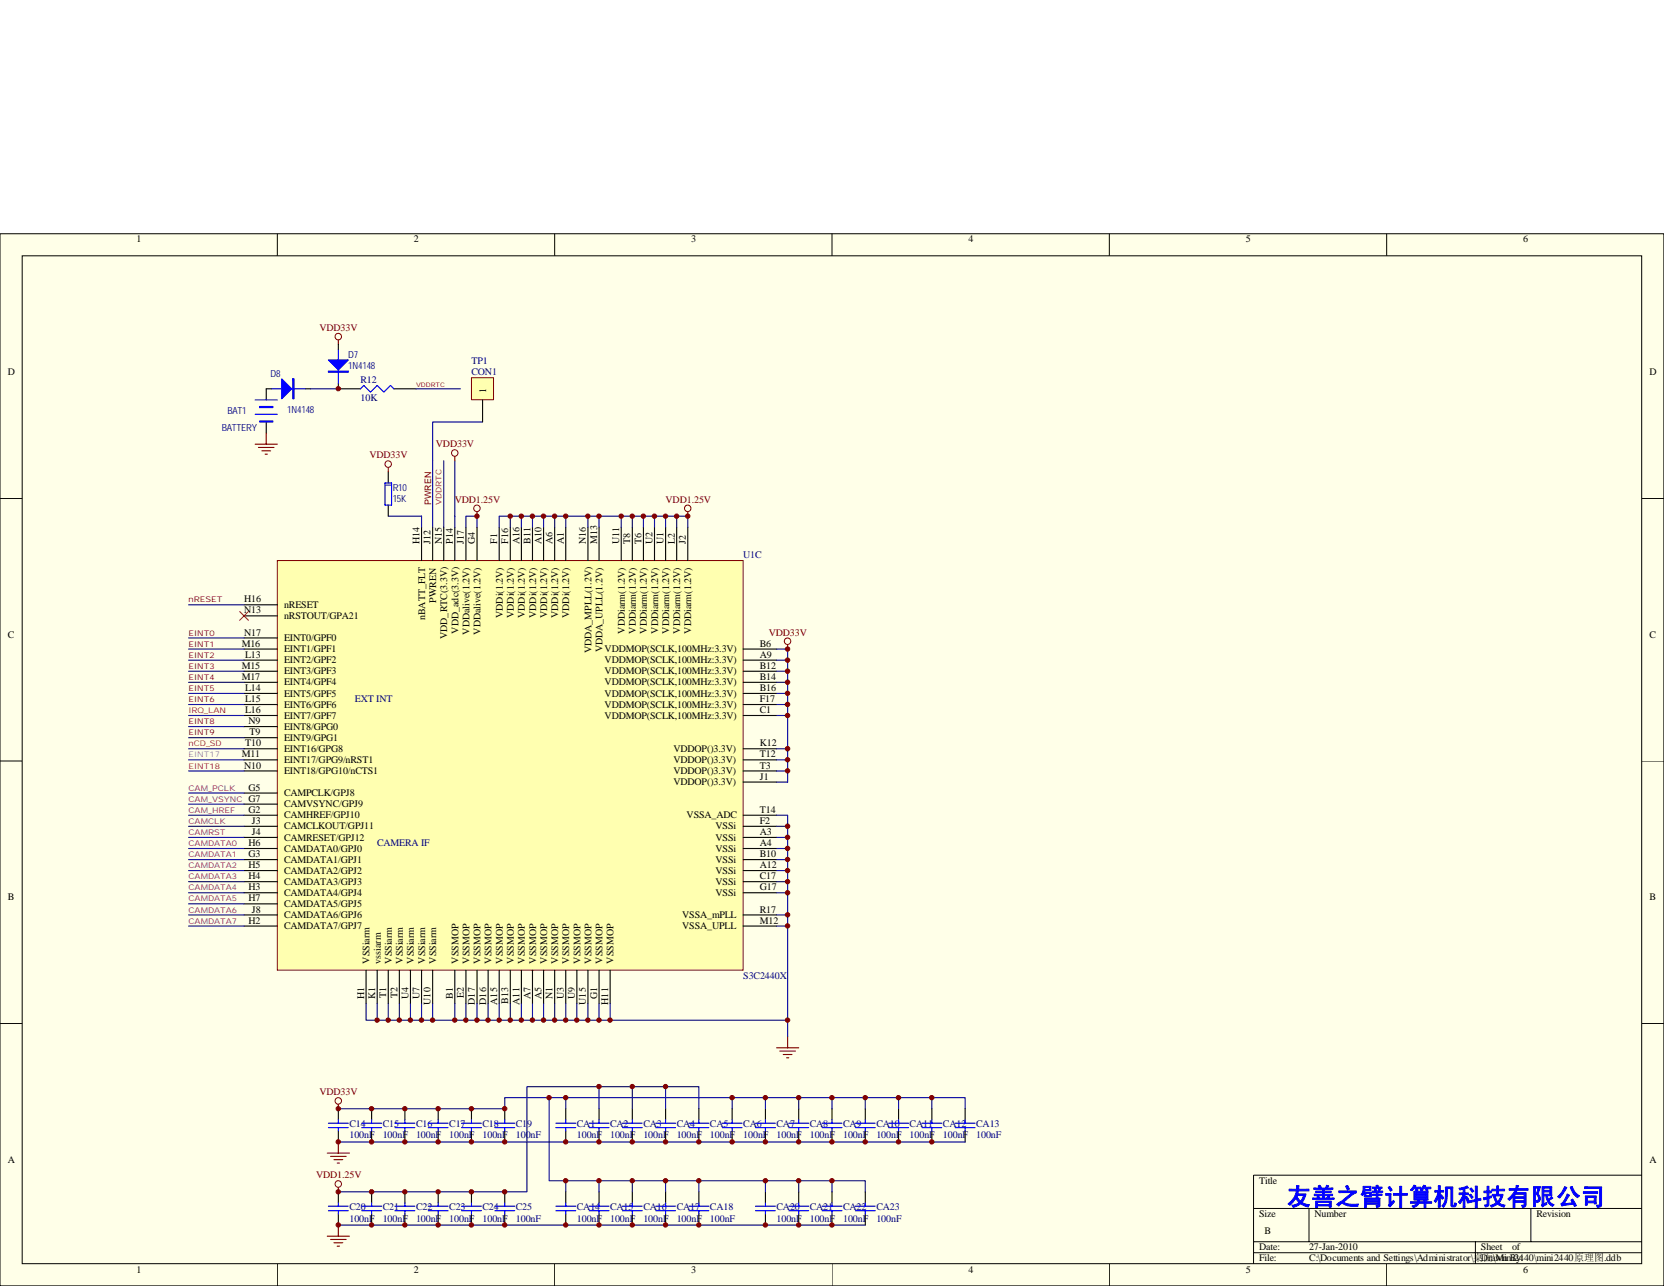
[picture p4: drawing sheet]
<svg xmlns="http://www.w3.org/2000/svg" width="279mm" height="216mm" viewBox="0 0 279 216" stroke-linecap="round" stroke-linejoin="round" font-family="sans-serif">
<path d="M0 39.2h279.4v176.7h-279.4z" fill="#ffffe8"/>
<g fill="none" stroke="#000" stroke-width=".17">
<path d="M0 39.2h279.4v176.7h-279.4zM46.6 39.2v3.7M93.1 39.2v3.7M139.7 39.2v3.7M186.3 39.2v3.7M232.8 39.2v3.7M3.7 42.9h272v169.3h-272zM0 83.7h3.7M275.7 83.7h3.7M0 127.8h3.7M275.7 127.8h3.7M0 171.8h3.7"/>
<path d="M275.7 171.8h3.7M275.7 197.3h-65.2v14.9M46.6 212.2v3.7M93.1 212.2v3.7M139.7 212.2v3.7M186.3 212.2v3.7M210.5 202.9h65.2M210.5 208.5h65.2M210.5 210.3h65.2M219.8 202.9v5.6M232.8 212.2v3.7M247.7 208.5v3.7"/>
<path d="M257 202.9v5.6"/>
</g>
<path d="M46.6 94.1h78.2v68.8h-78.2z" fill="#ffffb0"/>
<g fill="none" stroke="#800000" stroke-width=".17">
<path d="M46.6 94.1h78.2v68.8h-78.2z"/>
<circle cx="56.8" cy="56.5" r=".55"/>
<circle cx="65.2" cy="77.9" r=".55"/>
<circle cx="76.4" cy="76" r=".55"/>
<circle cx="80.1" cy="85.3" r=".55"/>
<circle cx="115.5" cy="85.3" r=".55"/>
<circle cx="132.2" cy="107.7" r=".55"/>
<circle cx="56.8" cy="184.8" r=".55"/>
<circle cx="56.8" cy="198.8" r=".55"/>
</g>
<g fill="none" stroke="#000" stroke-width=".19">
<path d="M56.8 57.8v1M44.7 70.8v1.9M45.6 65.3h-.9v1.8M51.2 65.3h1M56.8 64.3v1h3.7M65.2 79.2v1.9M66.1 65.3h3.7M65.2 84.8v1.9M70.8 88.5v5.6M72.6 88.5v5.6M74.5 88.5v5.6M76.4 88.5v5.6"/>
<path d="M78.2 88.5v5.6M80.1 88.5v5.6M83.8 88.5v5.6M85.7 88.5v5.6M87.5 88.5v5.6M89.4 88.5v5.6M91.3 88.5v5.6M93.1 88.5v5.6M95 88.5v5.6M98.7 88.5v5.6M100.6 88.5v5.6M104.3 88.5v5.6"/>
<path d="M106.2 88.5v5.6M108 88.5v5.6M109.9 88.5v5.6M111.8 88.5v5.6M113.6 88.5v5.6M115.5 88.5v5.6M41 101.5h5.6M41 103.4h5.6M41 107.1h5.6M41 109h5.6M41 110.8h5.6M41 112.7h5.6"/>
<path d="M41 114.6h5.6M41 116.4h5.6M41 118.3h5.6M124.8 109h5.6M124.8 110.8h5.6M124.8 112.7h5.6M124.8 114.6h5.6M124.8 116.4h5.6M124.8 118.3h5.6M41 120.1h5.6M41 122h5.6M41 123.8h5.6"/>
<path d="M41 125.7h5.6M41 127.6h5.6M41 129.4h5.6M41 133.1h5.6M41 135h5.6M41 136.9h5.6M41 138.7h5.6M124.8 120.1h5.6M124.8 125.7h5.6M124.8 127.6h5.6M124.8 129.4h5.6M124.8 136.9h5.6"/>
<path d="M124.8 138.7h5.6M124.8 131.3h5.6M41 140.6h5.6M41 142.5h5.6M41 144.3h5.6M41 146.2h5.6M41 148h5.6M41 149.9h5.6M41 151.7h5.6M41 153.6h5.6M41 155.5h5.6M124.8 140.6h5.6"/>
<path d="M124.8 142.5h5.6M124.8 144.3h5.6M124.8 146.2h5.6M124.8 148h5.6M124.8 149.9h5.6M124.8 153.6h5.6M124.8 155.5h5.6M61.5 162.9v5.6M63.3 162.9v5.6M65.2 162.9v5.6M67.1 162.9v5.6M68.9 162.9v5.6"/>
<path d="M70.8 162.9v5.6M72.6 162.9v5.6M76.4 162.9v5.6M78.2 162.9v5.6M80.1 162.9v5.6M82 162.9v5.6M83.8 162.9v5.6M85.7 162.9v5.6M87.5 162.9v5.6M89.4 162.9v5.6M91.3 162.9v5.6M93.1 162.9v5.6"/>
<path d="M95 162.9v5.6M96.9 162.9v5.6M98.7 162.9v5.6M100.6 162.9v5.6M102.4 162.9v5.6M56.8 186.1v1.9M56.8 189.9v1.8M62.4 186.1v1.9M62.4 189.9v1.8M68 186.1v1.9M68 189.9v1.8M73.6 186.1v1.9"/>
<path d="M73.6 189.9v1.8M79.2 186.1v1.9M79.2 189.9v1.8M84.8 186.1v1.9M84.8 189.9v1.8M56.8 200.1v1.9M56.8 203.8v1.9M62.4 200.1v1.9M62.4 203.8v1.9M68 200.1v1.9M68 203.8v1.9M73.6 200.1v1.9"/>
<path d="M73.6 203.8v1.9M79.2 200.1v1.9M79.2 203.8v1.9M84.8 200.1v1.9M84.8 203.8v1.9"/>
</g>
<g fill="none" stroke="#000080" stroke-width=".19">
<path d="M52.2 65.3h4.6M69.8 65.3h7.5M74.5 77.4v11.1M76.4 77.4v11.1M81 70.8h-8.4v17.7M65.2 86.7h5.6v1.8M78.2 88.5v-1.8h1.9v1.8M83.8 88.5v-1.8h31.7v1.8M85.7 86.7v1.8M87.5 86.7v1.8M89.4 86.7v1.8M91.3 86.7v1.8"/>
<path d="M93.1 86.7v1.8M95 86.7v1.8M98.7 86.7v1.8M100.6 86.7v1.8M104.3 86.7v1.8M106.2 86.7v1.8M108 86.7v1.8M109.9 86.7v1.8M111.8 86.7v1.8M113.6 86.7v1.8M31.7 114.6h9.3M31.7 112.7h9.3"/>
<path d="M31.7 110.8h9.3M31.7 109h9.3M31.7 107.1h9.3M31.7 101.5h9.3M31.7 116.4h9.3M31.7 118.3h9.3M130.4 114.6h1.8M130.4 112.7h1.8M130.4 110.8h1.8M130.4 109h1.8v22.3h-1.8M130.4 116.4h1.8M130.4 118.3h1.8"/>
<path d="M31.7 138.7h9.3M31.7 136.9h9.3M31.7 135h9.3M31.7 133.1h9.3M31.7 129.4h9.3M31.7 123.8h9.3M31.7 122h9.3M31.7 120.1h9.3M31.7 125.7h9.3M31.7 127.6h9.3M130.4 136.9h1.8v1.8M130.4 138.7h1.8"/>
<path d="M130.4 129.4h1.8M130.4 120.1h1.8M130.4 125.7h1.8M130.4 127.6h1.8M132.2 138.7v35.4M31.7 144.3h9.3M31.7 142.5h9.3M31.7 140.6h9.3M31.7 146.2h9.3M31.7 148h9.3M31.7 149.9h9.3M31.7 151.7h9.3"/>
<path d="M31.7 153.6h9.3M31.7 155.5h9.3M130.4 144.3h1.8M130.4 142.5h1.8M130.4 140.6h1.8M130.4 146.2h1.8M130.4 148h1.8M130.4 149.9h1.8M130.4 153.6h1.8M130.4 155.5h1.8M61.5 168.5v2.8h70.7M63.3 168.5v2.8"/>
<path d="M65.2 168.5v2.8M67.1 168.5v2.8M68.9 168.5v2.8M70.8 168.5v2.8M72.6 168.5v2.8M76.4 168.5v2.8M78.2 168.5v2.8M80.1 168.5v2.8M82 168.5v2.8M83.8 168.5v2.8M85.7 168.5v2.8M87.5 168.5v2.8"/>
<path d="M89.4 168.5v2.8M91.3 168.5v2.8M93.1 168.5v2.8M95 168.5v2.8M96.9 168.5v2.8M98.7 168.5v2.8M100.6 168.5v2.8M102.4 168.5v2.8M56.8 186.1h28M56.8 191.7h28M56.8 200.1h28M56.8 205.7h28"/>
</g>
<g fill="none" stroke="#800000" stroke-width=".19">
<path d="M56.8 57.1v.7M42.8 74.6h3.8M43.4 75.1h2.6M44 75.7h1.4M44.5 76.2h.4M44.7 72.7v1.9M65.2 78.5v.7M76.4 76.6v.8M80.1 85.9v.8M115.5 85.9v.8M132.2 108.2v.8M130.4 175.9h3.7"/>
<path d="M130.9 176.5h2.7M131.5 177h1.5M132.1 177.6h.3M132.2 174.1v1.8M54.9 193.6h3.8M55.5 194.1h2.6M56.1 194.7h1.5M56.6 195.3h.4M56.8 185.4v.7M56.8 191.7v1.9M56.8 199.3v.8M54.9 207.5h3.8"/>
<path d="M55.5 208.1h2.6M56.1 208.6h1.5M56.6 209.2h.4M56.8 205.7v1.8"/>
</g>
<g fill="#800000" stroke="#800000" stroke-width=".17">
<circle cx="113.6" cy="86.7" r=".37"/>
<circle cx="111.8" cy="86.7" r=".37"/>
<circle cx="109.9" cy="86.7" r=".37"/>
<circle cx="108" cy="86.7" r=".37"/>
<circle cx="106.2" cy="86.7" r=".37"/>
<circle cx="104.3" cy="86.7" r=".37"/>
<circle cx="95" cy="86.7" r=".37"/>
<circle cx="93.1" cy="86.7" r=".37"/>
<circle cx="91.3" cy="86.7" r=".37"/>
<circle cx="89.4" cy="86.7" r=".37"/>
<circle cx="87.5" cy="86.7" r=".37"/>
<circle cx="85.7" cy="86.7" r=".37"/>
<circle cx="132.2" cy="118.3" r=".37"/>
<circle cx="132.2" cy="116.4" r=".37"/>
<circle cx="132.2" cy="114.5" r=".37"/>
<circle cx="132.2" cy="112.7" r=".38"/>
<circle cx="132.2" cy="110.8" r=".37"/>
<circle cx="132.2" cy="109" r=".37"/>
<circle cx="132.2" cy="129.4" r=".37"/>
<circle cx="132.2" cy="127.5" r=".37"/>
<circle cx="63.3" cy="171.3" r=".37"/>
<circle cx="65.2" cy="171.3" r=".37"/>
<circle cx="67" cy="171.3" r=".37"/>
<circle cx="68.9" cy="171.3" r=".37"/>
<circle cx="70.8" cy="171.3" r=".37"/>
<circle cx="72.6" cy="171.3" r=".37"/>
<circle cx="76.4" cy="171.3" r=".37"/>
<circle cx="78.2" cy="171.3" r=".37"/>
<circle cx="80.1" cy="171.3" r=".37"/>
<circle cx="81.9" cy="171.3" r=".37"/>
<circle cx="83.8" cy="171.3" r=".37"/>
<circle cx="85.7" cy="171.3" r=".37"/>
<circle cx="87.5" cy="171.3" r=".37"/>
<circle cx="89.4" cy="171.3" r=".37"/>
<circle cx="91.3" cy="171.3" r=".37"/>
<circle cx="93.1" cy="171.3" r=".37"/>
<circle cx="95" cy="171.3" r=".37"/>
<circle cx="96.8" cy="171.3" r=".37"/>
<circle cx="98.7" cy="171.3" r=".37"/>
<circle cx="100.6" cy="171.3" r=".37"/>
<circle cx="102.4" cy="171.3" r=".37"/>
<circle cx="132.2" cy="155.4" r=".37"/>
<circle cx="132.2" cy="153.6" r=".37"/>
<circle cx="132.2" cy="148" r=".37"/>
<circle cx="132.2" cy="146.2" r=".37"/>
<circle cx="132.2" cy="144.3" r=".37"/>
<circle cx="132.2" cy="142.4" r=".37"/>
<circle cx="132.2" cy="140.6" r=".37"/>
<circle cx="132.2" cy="149.9" r=".37"/>
<circle cx="132.2" cy="171.3" r=".37"/>
<circle cx="132.2" cy="125.7" r=".38"/>
<circle cx="132.2" cy="120.1" r=".37"/>
<circle cx="132.2" cy="138.7" r=".38"/>
<circle cx="98.7" cy="86.7" r=".37"/>
<circle cx="100.6" cy="86.7" r=".37"/>
<circle cx="115.5" cy="86.7" r=".37"/>
<circle cx="80.1" cy="86.7" r=".37"/>
<circle cx="62.4" cy="186.1" r=".37"/>
<circle cx="68" cy="186.1" r=".37"/>
<circle cx="73.6" cy="186.1" r=".37"/>
<circle cx="62.4" cy="191.7" r=".37"/>
<circle cx="68" cy="191.7" r=".37"/>
<circle cx="73.6" cy="191.7" r=".37"/>
<circle cx="56.8" cy="191.7" r=".37"/>
<circle cx="56.8" cy="186.1" r=".37"/>
<circle cx="56.8" cy="200.1" r=".37"/>
<circle cx="56.8" cy="205.7" r=".37"/>
<circle cx="62.4" cy="200.1" r=".37"/>
<circle cx="62.4" cy="205.7" r=".37"/>
<circle cx="68" cy="200.1" r=".37"/>
<circle cx="68" cy="205.7" r=".37"/>
<circle cx="73.6" cy="200.1" r=".37"/>
<circle cx="73.6" cy="205.7" r=".37"/>
<circle cx="79.2" cy="200.1" r=".37"/>
<circle cx="79.2" cy="205.7" r=".37"/>
<circle cx="56.8" cy="65.3" r=".37"/>
<circle cx="79.2" cy="186.1" r=".37"/>
<circle cx="79.2" cy="191.7" r=".37"/>
</g>
<g fill="none" stroke="#00f" stroke-width=".19">
<path d="M56.8 58.8v5.5M42.8 69.6h3.8M42.8 67.1h3.8M45.6 65.3h5.6M60.5 65.3l.6-.6 1.1 1.1 1.1-1.1 1.2 1.1 1.1-1.1 .5 .6M64.6 81.1h1.1v3.7h-1.1zM55.1 189.3h3.4M55.1 188.6h3.4M56.8 188v.6M56.8 189.3v.6M60.7 189.3h3.4M60.7 188.6h3.4"/>
<path d="M62.4 188v.6M62.4 189.3v.6M66.3 189.3h3.4M66.3 188.6h3.4M68 188v.6M68 189.3v.6M71.9 189.3h3.3M71.9 188.6h3.3M73.6 188v.6M73.6 189.3v.6M77.5 189.3h3.3M77.5 188.6h3.3"/>
<path d="M79.2 188v.6M79.2 189.3v.6M83.1 189.3h3.3M83.1 188.6h3.3M84.8 188v.6M84.8 189.3v.6M55.1 203.3h3.4M55.1 202.5h3.4M56.8 202v.5M56.8 203.3v.5M60.7 203.3h3.4M60.7 202.5h3.4"/>
<path d="M62.4 202v.5M62.4 203.3v.5M66.3 203.3h3.4M66.3 202.5h3.4M68 202v.5M68 203.3v.5M71.9 203.3h3.3M71.9 202.5h3.3M73.6 202v.5M73.6 203.3v.5M77.5 203.3h3.3M77.5 202.5h3.3"/>
<path d="M79.2 202v.5M79.2 203.3v.5M83.1 203.3h3.3M83.1 202.5h3.3M84.8 202v.5M84.8 203.3v.5"/>
</g>
<path d="M65.7 81.4h-1.1" fill="none" stroke="#00f" stroke-width=".17" stroke-dasharray="1 1 1 1 1 1 1 1"/>
<g fill="#00f" stroke="#00f" stroke-width=".19">
<path d="M47.3 63.6l1.7 1.7-1.7 1.7z"/>
<path d="M55.1 60.4h3.4l-1.7 1.7z"/>
<path d="M49.2 63.6h.2v3.4h-.2z" fill-rule="evenodd"/>
<path d="M43.6 68.2h2.2v.2h-2.2z" fill-rule="evenodd"/>
<path d="M43.6 70.7h2.2v.1h-2.2z" fill-rule="evenodd"/>
<path d="M55.1 62.3h3.4v.2h-3.4z" fill-rule="evenodd"/>
</g>
<path d="M79.2 63.4h3.7v3.7h-3.7z" fill="#ffffb0"/>
<path d="M79.2 63.4h3.7v3.7h-3.7z" fill="none" stroke="#800000" stroke-width=".17"/>
<g fill="none" stroke="#000" stroke-width=".19">
<path d="M81 67.1v3.7M95 186.1v1.9M95 189.9v1.8M100.6 186.1v1.9M100.6 189.9v1.8M106.2 186.1v1.9M106.2 189.9v1.8M111.8 186.1v1.9M111.8 189.9v1.8M117.3 186.1v1.9M117.3 189.9v1.8M122.9 186.1v1.9"/>
<path d="M122.9 189.9v1.8M128.5 186.1v1.9M128.5 189.9v1.8M134.1 186.1v1.9M134.1 189.9v1.8M139.7 186.1v1.9M139.7 189.9v1.8M145.3 186.1v1.9M145.3 189.9v1.8M150.9 186.1v1.9M150.9 189.9v1.8M156.5 186.1v1.9"/>
<path d="M156.5 189.9v1.8M162.1 186.1v1.9M162.1 189.9v1.8M95 200.1v1.9M95 203.8v1.9M100.6 200.1v1.9M100.6 203.8v1.9M106.2 200.1v1.9M106.2 203.8v1.9M111.8 200.1v1.9M111.8 203.8v1.9M117.3 200.1v1.9"/>
<path d="M117.3 203.8v1.9M128.5 200.1v1.9M128.5 203.8v1.9M134.1 200.1v1.9M134.1 203.8v1.9M139.7 200.1v1.9M139.7 203.8v1.9M145.3 200.1v1.9M145.3 203.8v1.9"/>
</g>
<path d="M40.2 102.7l1.5 1.4M41.7 102.7l-1.5 1.4" fill="none" stroke="#f00" stroke-width=".17"/>
<g fill="none" stroke="#00f" stroke-width=".19">
<path d="M93.3 189.3h3.4M93.3 188.6h3.4M95 188v.6M95 189.3v.6M98.9 189.3h3.4M98.9 188.6h3.4M100.6 188v.6M100.6 189.3v.6M104.5 189.3h3.3M104.5 188.6h3.3M106.2 188v.6M106.2 189.3v.6"/>
<path d="M110.1 189.3h3.3M110.1 188.6h3.3M111.8 188v.6M111.8 189.3v.6M115.7 189.3h3.3M115.7 188.6h3.3M117.3 188v.6M117.3 189.3v.6M121.3 189.3h3.3M121.3 188.6h3.3M122.9 188v.6M122.9 189.3v.6"/>
<path d="M126.9 189.3h3.3M126.9 188.6h3.3M128.5 188v.6M128.5 189.3v.6M132.4 189.3h3.4M132.4 188.6h3.4M134.1 188v.6M134.1 189.3v.6M138 189.3h3.4M138 188.6h3.4M139.7 188v.6M139.7 189.3v.6"/>
<path d="M143.6 189.3h3.4M143.6 188.6h3.4M145.3 188v.6M145.3 189.3v.6M149.2 189.3h3.3M149.2 188.6h3.3M150.9 188v.6M150.9 189.3v.6M154.8 189.3h3.3M154.8 188.6h3.3M156.5 188v.6M156.5 189.3v.6"/>
<path d="M160.4 189.3h3.3M160.4 188.6h3.3M162.1 188v.6M162.1 189.3v.6M93.3 203.3h3.4M93.3 202.5h3.4M95 202v.5M95 203.3v.5M98.9 203.3h3.4M98.9 202.5h3.4M100.6 202v.5M100.6 203.3v.5"/>
<path d="M104.5 203.3h3.3M104.5 202.5h3.3M106.2 202v.5M106.2 203.3v.5M110.1 203.3h3.3M110.1 202.5h3.3M111.8 202v.5M111.8 203.3v.5M115.7 203.3h3.3M115.7 202.5h3.3M117.3 202v.5M117.3 203.3v.5"/>
<path d="M126.9 203.3h3.3M126.9 202.5h3.3M128.5 202v.5M128.5 203.3v.5M132.4 203.3h3.4M132.4 202.5h3.4M134.1 202v.5M134.1 203.3v.5M138 203.3h3.4M138 202.5h3.4M139.7 202v.5M139.7 203.3v.5"/>
<path d="M143.6 203.3h3.4M143.6 202.5h3.4M145.3 202v.5M145.3 203.3v.5"/>
</g>
<g fill="none" stroke="#000080" stroke-width=".19">
<path d="M84.8 186.1v-1.8h38.1v1.8M84.8 191.7h77.3M92.2 184.3v13.9h2.8M95 198.2h5.6v1.9M95 184.3v1.8M95 198.2v1.9M100.6 182.4h-12.1v17.7h-3.7M100.6 182.4h5.6v3.7M100.6 198.2h5.6v1.9M100.6 182.4v3.7M106.2 182.4h5.6v3.7M106.2 198.2h5.6v1.9"/>
<path d="M111.8 182.4h5.5v3.7M111.8 198.2h5.5v1.9M117.3 198.2h11.2v1.9M122.9 184.3h5.6v1.8M128.5 184.3h5.6v1.8M128.5 198.2h5.6v1.9M134.1 184.3h5.6v1.8M134.1 198.2h5.6v1.9M139.7 184.3h5.6v1.8M139.7 198.2h5.6v1.9M145.3 184.3h5.6v1.8M150.9 184.3h5.6v1.8"/>
<path d="M156.5 184.3h5.6v1.8M84.8 205.7h60.5"/>
</g>
<g fill="#800000" stroke="#800000" stroke-width=".17">
<circle cx="84.7" cy="191.7" r=".37"/>
<circle cx="95" cy="191.7" r=".37"/>
<circle cx="100.6" cy="191.7" r=".37"/>
<circle cx="106.2" cy="191.7" r=".37"/>
<circle cx="111.8" cy="191.7" r=".37"/>
<circle cx="117.3" cy="191.7" r=".37"/>
<circle cx="122.9" cy="191.7" r=".37"/>
<circle cx="128.5" cy="191.7" r=".37"/>
<circle cx="134.1" cy="191.7" r=".37"/>
<circle cx="139.7" cy="191.7" r=".37"/>
<circle cx="145.3" cy="191.7" r=".37"/>
<circle cx="150.9" cy="191.7" r=".37"/>
<circle cx="156.5" cy="191.7" r=".37"/>
<circle cx="84.7" cy="205.7" r=".37"/>
<circle cx="95" cy="205.7" r=".37"/>
<circle cx="100.6" cy="205.7" r=".37"/>
<circle cx="106.2" cy="205.7" r=".37"/>
<circle cx="111.8" cy="205.7" r=".37"/>
<circle cx="117.3" cy="205.7" r=".37"/>
<circle cx="128.5" cy="205.7" r=".37"/>
<circle cx="134.1" cy="205.7" r=".37"/>
<circle cx="139.7" cy="205.7" r=".37"/>
<circle cx="84.7" cy="200.1" r=".37"/>
<circle cx="100.6" cy="182.4" r=".37"/>
<circle cx="106.2" cy="182.4" r=".37"/>
<circle cx="111.8" cy="182.4" r=".37"/>
<circle cx="84.7" cy="186.1" r=".37"/>
<circle cx="122.9" cy="184.3" r=".37"/>
<circle cx="128.5" cy="184.3" r=".37"/>
<circle cx="134.1" cy="184.3" r=".37"/>
<circle cx="139.7" cy="184.3" r=".37"/>
<circle cx="145.3" cy="184.3" r=".37"/>
<circle cx="150.9" cy="184.3" r=".37"/>
<circle cx="156.5" cy="184.3" r=".37"/>
<circle cx="92.2" cy="184.3" r=".37"/>
<circle cx="95" cy="198.2" r=".37"/>
<circle cx="100.6" cy="198.2" r=".37"/>
<circle cx="106.2" cy="198.2" r=".37"/>
<circle cx="111.8" cy="198.2" r=".37"/>
<circle cx="134.1" cy="198.2" r=".37"/>
<circle cx="139.7" cy="198.2" r=".37"/>
<circle cx="95" cy="184.3" r=".37"/>
<circle cx="128.5" cy="198.2" r=".37"/>
<circle cx="117.3" cy="198.2" r=".37"/>
</g>
<text font-size="4.1" fill="#00f" x="216.1" y="202.3">友善之臂计算机科技有限公司</text>
<g font-size="1.7">
<text x="22.9" y="40.7">1</text>
<text x="69.5" y="40.7">2</text>
<text x="116" y="40.7">3</text>
<text x="162.6" y="40.7">4</text>
<text x="209.2" y="40.7">5</text>
<text x="255.7" y="40.7">6</text>
<text x="1.3" y="63">D</text>
<text x="277" y="63">D</text>
<text x="81.6" y="66" transform="rotate(-90 81.6 66)">1</text>
<text x="70.4" y="91.3" transform="rotate(-90 70.4 91.3)">H14</text>
<text x="72.3" y="91.3" transform="rotate(-90 72.3 91.3)">J12</text>
<text x="74.2" y="91.3" transform="rotate(-90 74.2 91.3)">N15</text>
<text x="76" y="91.3" transform="rotate(-90 76 91.3)">P14</text>
<text x="77.9" y="91.3" transform="rotate(-90 77.9 91.3)">J17</text>
<text x="79.8" y="91.3" transform="rotate(-90 79.8 91.3)">G4</text>
<text x="83.5" y="91.3" transform="rotate(-90 83.5 91.3)">F1</text>
<text x="85.3" y="91.3" transform="rotate(-90 85.3 91.3)">F16</text>
<text x="87.2" y="91.3" transform="rotate(-90 87.2 91.3)">A16</text>
<text x="89.1" y="91.3" transform="rotate(-90 89.1 91.3)">B11</text>
<text x="90.9" y="91.3" transform="rotate(-90 90.9 91.3)">A10</text>
<text x="92.8" y="91.3" transform="rotate(-90 92.8 91.3)">A6</text>
<text x="94.7" y="91.3" transform="rotate(-90 94.7 91.3)">A1</text>
<text x="98.4" y="91.3" transform="rotate(-90 98.4 91.3)">N16</text>
<text x="100.2" y="91.3" transform="rotate(-90 100.2 91.3)">M13</text>
<text x="104" y="91.3" transform="rotate(-90 104 91.3)">U11</text>
<text x="105.8" y="91.3" transform="rotate(-90 105.8 91.3)">T8</text>
<text x="107.7" y="91.3" transform="rotate(-90 107.7 91.3)">T6</text>
<text x="109.6" y="91.3" transform="rotate(-90 109.6 91.3)">U2</text>
<text x="111.4" y="91.3" transform="rotate(-90 111.4 91.3)">U1</text>
<text x="113.3" y="91.3" transform="rotate(-90 113.3 91.3)">L2</text>
<text x="115.1" y="91.3" transform="rotate(-90 115.1 91.3)">J2</text>
<text x="41" y="101.1">H16</text>
<text x="73.2" y="101.2" transform="rotate(-90 73.2 101.2)">PWREN</text>
<text x="1.3" y="107.1">C</text>
<text x="41" y="103">N13</text>
<text x="41" y="106.7">N17</text>
<text x="47.7" y="102.1">nRESET</text>
<text x="47.7" y="103.9">nRSTOUT/GPA21</text>
<text x="47.7" y="107.7">EINT0/GPF0</text>
<text x="71.4" y="104.1" transform="rotate(-90 71.4 104.1)">nBATT_FLT</text>
<text x="75.1" y="107.3" transform="rotate(-90 75.1 107.3)">VDD_RTC(3.3V)</text>
<text x="77" y="106.4" transform="rotate(-90 77 106.4)">VDD_adc(3.3V)</text>
<text x="78.8" y="106.6" transform="rotate(-90 78.8 106.6)">VDDalive(1.2V)</text>
<text x="80.7" y="106.6" transform="rotate(-90 80.7 106.6)">VDDalive(1.2V)</text>
<text x="84.4" y="103.8" transform="rotate(-90 84.4 103.8)">VDDi(1.2V)</text>
<text x="86.3" y="103.8" transform="rotate(-90 86.3 103.8)">VDDi(1.2V)</text>
<text x="88.1" y="103.8" transform="rotate(-90 88.1 103.8)">VDDi(1.2V)</text>
<text x="90" y="103.8" transform="rotate(-90 90 103.8)">VDDi(1.2V)</text>
<text x="91.9" y="103.8" transform="rotate(-90 91.9 103.8)">VDDi(1.2V)</text>
<text x="93.7" y="103.8" transform="rotate(-90 93.7 103.8)">VDDi(1.2V)</text>
<text x="95.6" y="103.8" transform="rotate(-90 95.6 103.8)">VDDi(1.2V)</text>
<text x="104.9" y="106.4" transform="rotate(-90 104.9 106.4)">VDDiarm(1.2V)</text>
<text x="106.8" y="106.4" transform="rotate(-90 106.8 106.4)">VDDiarm(1.2V)</text>
<text x="108.6" y="106.4" transform="rotate(-90 108.6 106.4)">VDDiarm(1.2V)</text>
<text x="110.5" y="106.4" transform="rotate(-90 110.5 106.4)">VDDiarm(1.2V)</text>
<text x="112.4" y="106.4" transform="rotate(-90 112.4 106.4)">VDDiarm(1.2V)</text>
<text x="114.2" y="106.4" transform="rotate(-90 114.2 106.4)">VDDiarm(1.2V)</text>
<text x="116.1" y="106.4" transform="rotate(-90 116.1 106.4)">VDDiarm(1.2V)</text>
<text x="277" y="107.1">C</text>
<text x="40.6" y="108.6">M16</text>
<text x="40.6" y="112.3">M15</text>
<text x="41.2" y="110.4">L13</text>
<text x="47.7" y="109.5">EINT1/GPF1</text>
<text x="47.7" y="111.4">EINT2/GPF2</text>
<text x="47.7" y="113.2">EINT3/GPF3</text>
<text x="99.3" y="109.7" transform="rotate(-90 99.3 109.7)">VDDA_MPLL(1.2V)</text>
<text x="101.2" y="109.5" transform="rotate(-90 101.2 109.5)">VDDA_UPLL(1.2V)</text>
<text x="101.5" y="113.2">VDDMOP(SCLK,100MHz:3.3V)</text>
<text x="101.5" y="111.4">VDDMOP(SCLK,100MHz:3.3V)</text>
<text x="101.5" y="109.5">VDDMOP(SCLK,100MHz:3.3V)</text>
<text x="127.6" y="112.3">B12</text>
<text x="127.6" y="110.4">A9</text>
<text x="127.6" y="108.6">B6</text>
<text x="40.6" y="114.2">M17</text>
<text x="41.2" y="116">L14</text>
<text x="41.2" y="117.9">L15</text>
<text x="41.2" y="119.7">L16</text>
<text x="47.7" y="115.1">EINT4/GPF4</text>
<text x="47.7" y="116.9">EINT5/GPF5</text>
<text x="47.7" y="118.8">EINT6/GPF6</text>
<text x="101.5" y="118.8">VDDMOP(SCLK,100MHz:3.3V)</text>
<text x="101.5" y="116.9">VDDMOP(SCLK,100MHz:3.3V)</text>
<text x="101.5" y="115.1">VDDMOP(SCLK,100MHz:3.3V)</text>
<text x="127.6" y="119.7">C1</text>
<text x="127.6" y="117.9">F17</text>
<text x="127.6" y="116">B16</text>
<text x="127.6" y="114.2">B14</text>
<text x="41.2" y="125.3">T10</text>
<text x="41.7" y="121.6">N9</text>
<text x="41.9" y="123.4">T9</text>
<text x="47.7" y="120.7">EINT7/GPF7</text>
<text x="47.7" y="122.5">EINT8/GPG0</text>
<text x="47.7" y="124.4">EINT9/GPG1</text>
<text x="101.5" y="120.7">VDDMOP(SCLK,100MHz:3.3V)</text>
<text x="127.6" y="125.3">K12</text>
<text x="40.6" y="127.2">M11</text>
<text x="41" y="129">N10</text>
<text x="47.7" y="126.2">EINT16/GPG8</text>
<text x="47.7" y="128.1">EINT17/GPG9/nRST1</text>
<text x="47.7" y="130">EINT18/GPG10/nCTS1</text>
<text x="113.1" y="131.8">VDDOP()3.3V)</text>
<text x="113.1" y="130">VDDOP()3.3V)</text>
<text x="113.1" y="128.1">VDDOP()3.3V)</text>
<text x="113.1" y="126.2">VDDOP()3.3V)</text>
<text x="127.6" y="130.9">J1</text>
<text x="127.6" y="129">T3</text>
<text x="127.6" y="127.2">T12</text>
<text x="41.7" y="132.8">G5</text>
<text x="41.7" y="134.6">G7</text>
<text x="41.7" y="136.5">G2</text>
<text x="47.7" y="133.7">CAMPCLK/GPJ8</text>
<text x="47.7" y="135.5">CAMVSYNC/GPJ9</text>
<text x="47.7" y="137.4">CAMHREF/GPJ10</text>
<text x="115.3" y="137.4">VSSA_ADC</text>
<text x="127.6" y="136.5">T14</text>
<text x="41.7" y="142">H6</text>
<text x="41.7" y="143.9">G3</text>
<text x="42.3" y="138.3">J3</text>
<text x="42.3" y="140.2">J4</text>
<text x="47.7" y="139.3">CAMCLKOUT/GPJ11</text>
<text x="47.7" y="141.1">CAMRESET/GPJ12</text>
<text x="47.7" y="143">CAMDATA0/GPJ0</text>
<text x="120.1" y="143">VSSi</text>
<text x="120.1" y="141.1">VSSi</text>
<text x="120.1" y="139.3">VSSi</text>
<text x="127.6" y="143.9">B10</text>
<text x="127.6" y="142">A4</text>
<text x="127.6" y="140.2">A3</text>
<text x="127.6" y="138.3">F2</text>
<text x="41.7" y="145.8">H5</text>
<text x="41.7" y="147.6">H4</text>
<text x="41.7" y="149.5">H3</text>
<text x="47.7" y="144.8">CAMDATA1/GPJ1</text>
<text x="47.7" y="146.7">CAMDATA2/GPJ2</text>
<text x="47.7" y="148.5">CAMDATA3/GPJ3</text>
<text x="120.1" y="148.5">VSSi</text>
<text x="120.1" y="146.7">VSSi</text>
<text x="120.1" y="144.8">VSSi</text>
<text x="127.6" y="149.5">G17</text>
<text x="127.6" y="147.6">C17</text>
<text x="127.6" y="145.8">A12</text>
<text x="1.3" y="151.2">B</text>
<text x="41.7" y="151.3">H7</text>
<text x="41.7" y="155.1">H2</text>
<text x="42.3" y="153.2">J8</text>
<text x="47.7" y="150.4">CAMDATA4/GPJ4</text>
<text x="47.7" y="152.3">CAMDATA5/GPJ5</text>
<text x="47.7" y="154.1">CAMDATA6/GPJ6</text>
<text x="47.7" y="156">CAMDATA7/GPJ7</text>
<text x="114.6" y="156">VSSA_UPLL</text>
<text x="114.6" y="154.1">VSSA_mPLL</text>
<text x="120.1" y="150.4">VSSi</text>
<text x="127.6" y="155.1">M12</text>
<text x="127.6" y="153.2">R17</text>
<text x="277" y="151.2">B</text>
<text x="62.1" y="161.8" transform="rotate(-90 62.1 161.8)">VSSiarm</text>
<text x="63.9" y="161.8" transform="rotate(-90 63.9 161.8)">vssiarm</text>
<text x="65.8" y="161.8" transform="rotate(-90 65.8 161.8)">VSSiarm</text>
<text x="67.6" y="161.8" transform="rotate(-90 67.6 161.8)">VSSiarm</text>
<text x="69.5" y="161.8" transform="rotate(-90 69.5 161.8)">VSSiarm</text>
<text x="71.4" y="161.8" transform="rotate(-90 71.4 161.8)">VSSiarm</text>
<text x="73.2" y="161.8" transform="rotate(-90 73.2 161.8)">VSSiarm</text>
<text x="77" y="161.8" transform="rotate(-90 77 161.8)">VSSMOP</text>
<text x="78.8" y="161.8" transform="rotate(-90 78.8 161.8)">VSSMOP</text>
<text x="80.7" y="161.8" transform="rotate(-90 80.7 161.8)">VSSMOP</text>
<text x="82.5" y="161.8" transform="rotate(-90 82.5 161.8)">VSSMOP</text>
<text x="84.4" y="161.8" transform="rotate(-90 84.4 161.8)">VSSMOP</text>
<text x="86.3" y="161.8" transform="rotate(-90 86.3 161.8)">VSSMOP</text>
<text x="88.1" y="161.8" transform="rotate(-90 88.1 161.8)">VSSMOP</text>
<text x="90" y="161.8" transform="rotate(-90 90 161.8)">VSSMOP</text>
<text x="91.9" y="161.8" transform="rotate(-90 91.9 161.8)">VSSMOP</text>
<text x="93.7" y="161.8" transform="rotate(-90 93.7 161.8)">VSSMOP</text>
<text x="95.6" y="161.8" transform="rotate(-90 95.6 161.8)">VSSMOP</text>
<text x="97.5" y="161.8" transform="rotate(-90 97.5 161.8)">VSSMOP</text>
<text x="99.3" y="161.8" transform="rotate(-90 99.3 161.8)">VSSMOP</text>
<text x="101.2" y="161.8" transform="rotate(-90 101.2 161.8)">VSSMOP</text>
<text x="103" y="161.8" transform="rotate(-90 103 161.8)">VSSMOP</text>
<text x="61.1" y="167.7" transform="rotate(-90 61.1 167.7)">H1</text>
<text x="63" y="167.7" transform="rotate(-90 63 167.7)">K1</text>
<text x="64.9" y="167.6" transform="rotate(-90 64.9 167.6)">T1</text>
<text x="66.7" y="167.6" transform="rotate(-90 66.7 167.6)">T2</text>
<text x="68.6" y="167.7" transform="rotate(-90 68.6 167.7)">U4</text>
<text x="70.4" y="167.7" transform="rotate(-90 70.4 167.7)">U7</text>
<text x="76" y="167.7" transform="rotate(-90 76 167.7)">B1</text>
<text x="77.9" y="167.6" transform="rotate(-90 77.9 167.6)">E2</text>
<text x="89.1" y="167.7" transform="rotate(-90 89.1 167.7)">A7</text>
<text x="90.9" y="167.7" transform="rotate(-90 90.9 167.7)">A5</text>
<text x="92.8" y="167.7" transform="rotate(-90 92.8 167.7)">N1</text>
<text x="94.7" y="167.7" transform="rotate(-90 94.7 167.7)">U3</text>
<text x="96.5" y="167.7" transform="rotate(-90 96.5 167.7)">U9</text>
<text x="100.2" y="167.7" transform="rotate(-90 100.2 167.7)">G1</text>
<text x="72.3" y="168.7" transform="rotate(-90 72.3 168.7)">U10</text>
<text x="79.8" y="168.7" transform="rotate(-90 79.8 168.7)">D17</text>
<text x="81.6" y="168.7" transform="rotate(-90 81.6 168.7)">D16</text>
<text x="83.5" y="168.7" transform="rotate(-90 83.5 168.7)">A15</text>
<text x="85.3" y="168.5" transform="rotate(-90 85.3 168.5)">B13</text>
<text x="87.2" y="168.7" transform="rotate(-90 87.2 168.7)">A11</text>
<text x="98.4" y="168.7" transform="rotate(-90 98.4 168.7)">U15</text>
<text x="102.1" y="168.7" transform="rotate(-90 102.1 168.7)">H11</text>
<text x="1.3" y="195.2">A</text>
<text x="277" y="195.2">A</text>
<text x="211.4" y="198.8">Title</text>
<text x="211.4" y="204.3">Size</text>
<text x="211.4" y="209.9">Date:</text>
<text x="212.3" y="207.1">B</text>
<text x="219.8" y="209.9">27-Jan-2010</text>
<text x="220.7" y="204.3">Number</text>
<text x="248.7" y="209.9">Sheet</text>
<text x="253.9" y="209.9">of</text>
<text x="258" y="204.3">Revision</text>
<text x="22.9" y="213.6">1</text>
<text x="69.5" y="213.6">2</text>
<text x="116" y="213.6">3</text>
<text x="162.6" y="213.6">4</text>
<text x="209.2" y="213.6">5</text>
<text x="211.4" y="211.8">File:</text>
<text x="219.8" y="211.8">C:\Documents and Settings\Administrator\桌面\Mini2440\mini2440原理图.ddb</text>
<text x="248.7" y="211.8">Drawn By:</text>
<text x="255.7" y="213.6">6</text>
</g>
<g font-size="1.7" fill="#800000">
<text x="53.6" y="55.6">VDD33V</text>
<text x="62" y="77">VDD33V</text>
<text x="73.2" y="75.1">VDD33V</text>
<text x="76.4" y="84.4">VDD1.25V</text>
<text x="111.8" y="84.4">VDD1.25V</text>
<text x="129.1" y="106.7">VDD33V</text>
<text x="53.6" y="183.9">VDD33V</text>
<text x="53.1" y="197.8">VDD1.25V</text>
</g>
<g font-size="1.7" fill="#000080">
<text x="60.5" y="64.3">R12</text>
<text x="79.2" y="61.2">TP1</text>
<text x="79.2" y="63">CON1</text>
<text x="60.5" y="67.3">10K</text>
<text x="124.8" y="93.7">U1C</text>
<text x="59.6" y="117.9">EXT INT</text>
<text x="63.3" y="142">CAMERA IF</text>
<text x="124.8" y="164.4">S3C2440X</text>
<text x="58.7" y="189.3">C14</text>
<text x="58.7" y="191.1">100nF</text>
<text x="64.3" y="189.3">C15</text>
<text x="64.3" y="191.1">100nF</text>
<text x="69.8" y="189.3">C16</text>
<text x="69.8" y="191.1">100nF</text>
<text x="75.4" y="189.3">C17</text>
<text x="75.4" y="191.1">100nF</text>
<text x="81" y="189.3">C18</text>
<text x="81" y="191.1">100nF</text>
<text x="86.6" y="189.3">C19</text>
<text x="86.6" y="191.1">100nF</text>
<text x="96.9" y="189.3">CA1</text>
<text x="96.9" y="191.1">100nF</text>
<text x="102.4" y="189.3">CA2</text>
<text x="102.4" y="191.1">100nF</text>
<text x="108" y="189.3">CA3</text>
<text x="108" y="191.1">100nF</text>
<text x="113.6" y="189.3">CA4</text>
<text x="113.6" y="191.1">100nF</text>
<text x="119.2" y="189.3">CA5</text>
<text x="119.2" y="191.1">100nF</text>
<text x="124.8" y="189.3">CA6</text>
<text x="124.8" y="191.1">100nF</text>
<text x="130.4" y="189.3">CA7</text>
<text x="130.4" y="191.1">100nF</text>
<text x="136" y="189.3">CA8</text>
<text x="136" y="191.1">100nF</text>
<text x="141.6" y="189.3">CA9</text>
<text x="141.6" y="191.1">100nF</text>
<text x="147.2" y="189.3">CA10</text>
<text x="147.2" y="191.1">100nF</text>
<text x="152.7" y="189.3">CA11</text>
<text x="152.7" y="191.1">100nF</text>
<text x="158.3" y="189.3">CA12</text>
<text x="158.3" y="191.1">100nF</text>
<text x="163.9" y="189.3">CA13</text>
<text x="163.9" y="191.1">100nF</text>
<text x="58.7" y="203.2">C20</text>
<text x="64.3" y="203.2">C21</text>
<text x="69.8" y="203.2">C22</text>
<text x="75.4" y="203.2">C23</text>
<text x="81" y="203.2">C24</text>
<text x="86.6" y="203.2">C25</text>
<text x="96.9" y="203.2">CA14</text>
<text x="102.4" y="203.2">CA15</text>
<text x="108" y="203.2">CA16</text>
<text x="113.6" y="203.2">CA17</text>
<text x="119.2" y="203.2">CA18</text>
<text x="130.4" y="203.2">CA20</text>
<text x="136" y="203.2">CA21</text>
<text x="141.6" y="203.2">CA22</text>
<text x="147.2" y="203.2">CA23</text>
<text x="58.7" y="205.1">100nF</text>
<text x="64.3" y="205.1">100nF</text>
<text x="69.8" y="205.1">100nF</text>
<text x="75.4" y="205.1">100nF</text>
<text x="81" y="205.1">100nF</text>
<text x="86.6" y="205.1">100nF</text>
<text x="96.9" y="205.1">100nF</text>
<text x="102.4" y="205.1">100nF</text>
<text x="108" y="205.1">100nF</text>
<text x="113.6" y="205.1">100nF</text>
<text x="119.2" y="205.1">100nF</text>
<text x="130.4" y="205.1">100nF</text>
<text x="136" y="205.1">100nF</text>
<text x="141.6" y="205.1">100nF</text>
<text x="147.2" y="205.1">100nF</text>
</g>
<g font-size="1.6" fill="#000080">
<text x="45.4" y="63.2">D8</text>
<text x="58.5" y="60.1">D7</text>
<text x="58.5" y="61.9">1N4148</text>
<text x="38.2" y="69.6">BAT1</text>
<text x="48.2" y="69.4">1N4148</text>
<text x="37.3" y="72.3">BATTERY</text>
<text x="65.9" y="82.4">R10</text>
<text x="65.9" y="84.3">15K</text>
</g>
<text font-size="1.5" fill="#800000" x="72.4" y="84.8" transform="rotate(-90 72.4 84.8)">PWREN</text>
<g font-size="1.3" fill="#f00">
<text x="74.1" y="84.8" transform="rotate(-90 74.1 84.8)">VDDRTC</text>
<text x="31.7" y="119.7">IRQ_LAN</text>
<text x="31.7" y="125.3">nCD_SD</text>
<text x="31.7" y="129">EINT18</text>
</g>
<g font-size="1.3" fill="#800000">
<text x="31.7" y="101.1">nRESET</text>
<text x="31.7" y="106.7">EINT0</text>
<text x="31.7" y="108.6">EINT1</text>
<text x="31.7" y="110.4">EINT2</text>
<text x="31.7" y="112.3">EINT3</text>
<text x="31.7" y="114.2">EINT4</text>
<text x="31.7" y="116">EINT5</text>
<text x="31.7" y="117.9">EINT6</text>
<text x="31.7" y="123.4">EINT9</text>
<text x="31.7" y="121.6">EINT8</text>
</g>
<text font-size="1.3" fill="#f0f" x="31.7" y="127.2">EINT17</text>
<g font-size="1.3" fill="#800080">
<text x="31.7" y="132.8">CAM_PCLK</text>
<text x="31.7" y="134.6">CAM_VSYNC</text>
<text x="31.7" y="136.5">CAM_HREF</text>
<text x="31.7" y="138.3">CAMCLK</text>
<text x="31.7" y="140.2">CAMRST</text>
<text x="31.7" y="142">CAMDATA0</text>
<text x="31.7" y="143.9">CAMDATA1</text>
<text x="31.7" y="145.8">CAMDATA2</text>
<text x="31.7" y="147.6">CAMDATA3</text>
<text x="31.7" y="149.5">CAMDATA4</text>
<text x="31.7" y="151.3">CAMDATA5</text>
<text x="31.7" y="153.2">CAMDATA6</text>
<text x="31.7" y="155.1">CAMDATA7</text>
</g>
<text font-size="1.1" fill="#800000" x="69.8" y="64.9">VDDRTC</text>
</svg>
